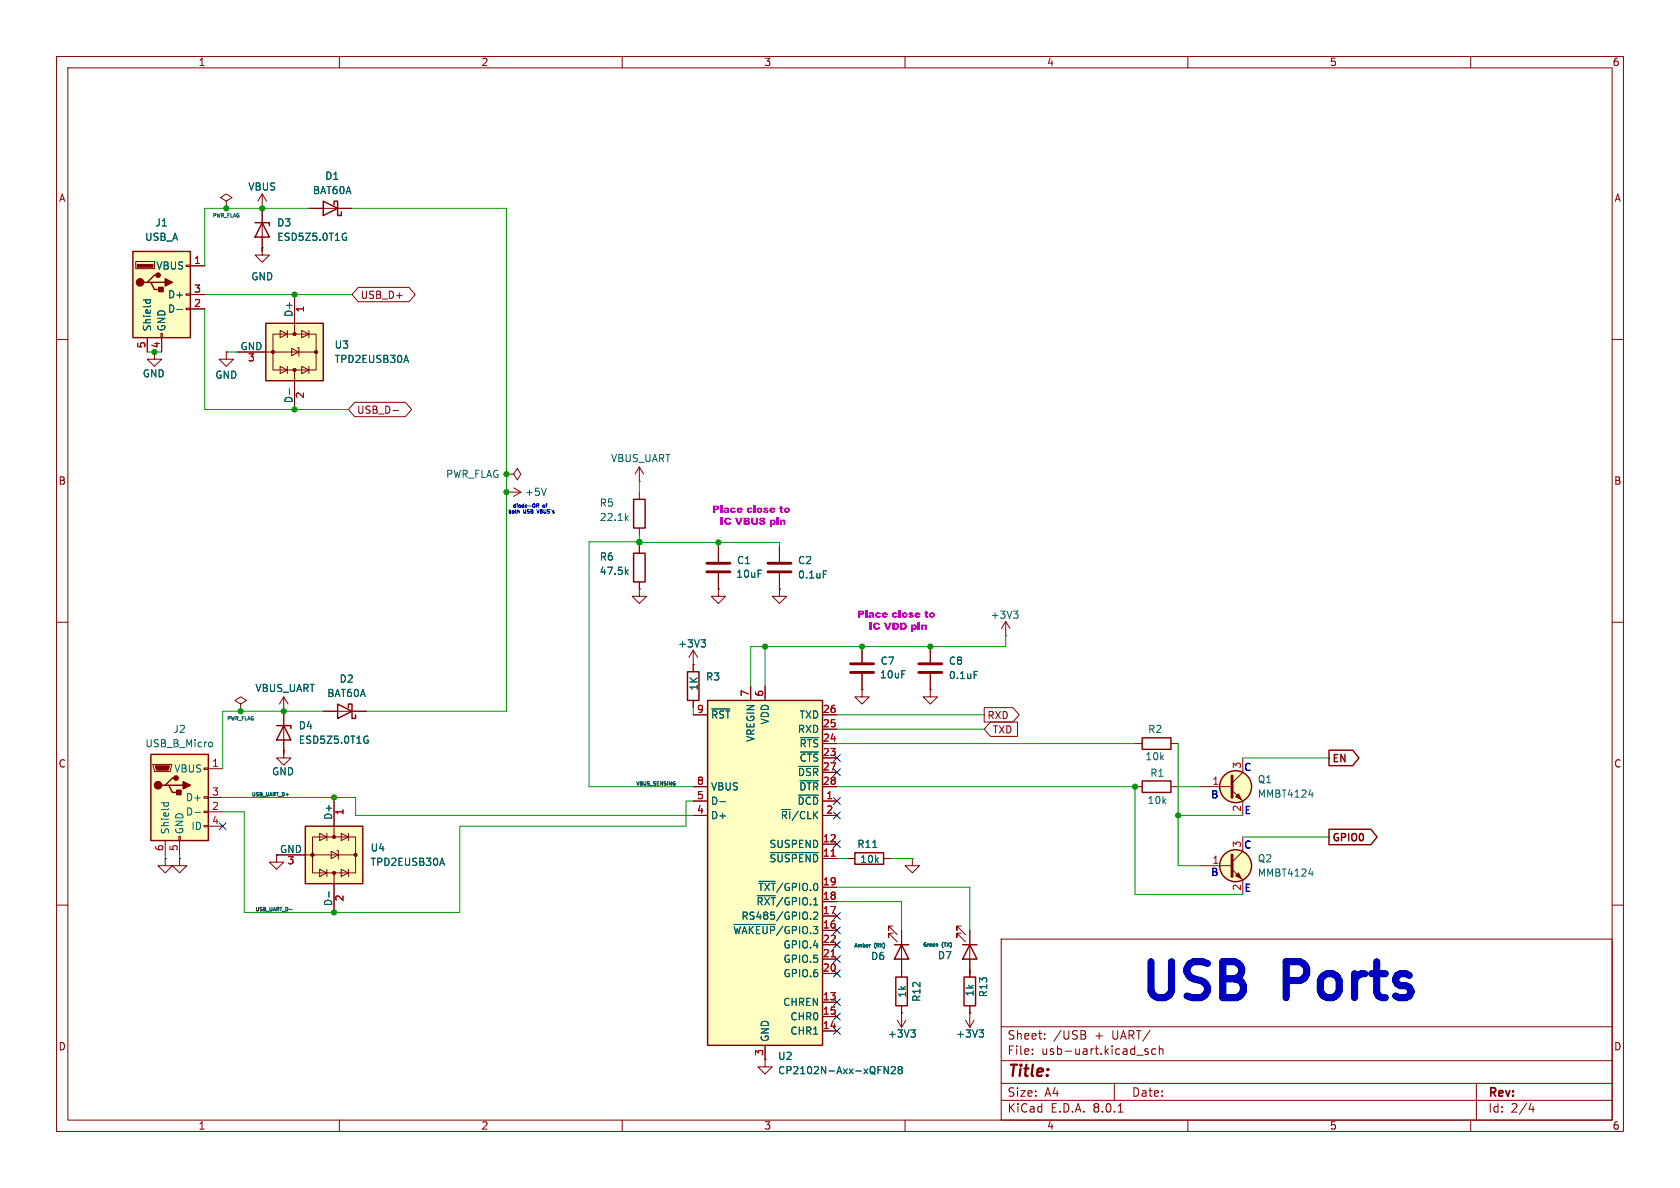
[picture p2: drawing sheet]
<svg xmlns="http://www.w3.org/2000/svg" width="297mm" height="210mm" viewBox="0 0 297 210" stroke-linecap="round" stroke-linejoin="round" font-family="sans-serif">
<g fill="none" stroke="#840000" stroke-width=".18">
<path d="M10 10h277v190h-277zM12 12h273v186h-273zM60 10v2M110 10v2M160 10v2M210 10v2M260 10v2M10 60h2M285 60h2M137.8 96.5v2.8M10 110h2M137.8 101.3v2.8"/>
<path d="M285 110h2M10 160h2M285 160h2M157.9 163.7h-.8v.8v-.8l1.5 1.5M157.9 165h-.8v.7v-.7l1.5 1.5M159.4 164.5v7.6M177 166h108v32h-108zM60 198v2M110 198v2M160 198v2M177 194.5h108M177 191.5h108"/>
<path d="M177 187.5h108M177 181.5h108M182.5 186.3v.1M182.5 185.5v.1M184.7 183.6v.1M184.7 182.8v.1M191.6 182.9a.4 .4 0 0 1 .4 .4 .4 .4 0 0 1-.3 .4M191.7 182.3l.2 .2-.2 .3M197 191.5v3M197.7 196.6h.8M203 185.5l-.4-.1-.2 .2 .1 .2 .5 .2v.3h-.6M204.3 185.5l-.4-.1-.3 .3v.4l.1 .2h.6"/>
<path d="M205 185.5l.2-.1 .3 .1 .1 .9M205 184.9v1.5M210 198v2M260 198v2M261 191.5v6.5M270.7 195l-.4 1.1h.9M271 195.6v1"/>
</g>
<path d="M158.1 167h2.6M159.4 167l1.3 2.5h-2.6z" fill="none" stroke="#840000" stroke-width=".25"/>
<path d="M145.6 100.9h.6M153.9 167h-.1M154.8 166.7h.1M156.2 166.7h.1" fill="none" stroke="#006464" stroke-width=".18"/>
<path d="M135.8 99.6h4M135.8 101.1h4" fill="none" stroke="#840000" stroke-width=".51"/>
<path d="M54 146.1h10.1v10.1h-10.1z" fill="#ffffc2"/>
<path d="M112 97.8h2v5.1h-2zM121.5 118.7h2.1v5.1h-2.1zM54 146.1h10.1v10.1h-10.1z" fill="none" stroke="#840000" stroke-width=".25"/>
<g fill="#840000" stroke="#840000" stroke-width=".18">
<circle cx="59.1" cy="148" r=".28"/>
<circle cx="55.2" cy="151.1" r=".28"/>
<circle cx="62.9" cy="151.1" r=".28"/>
<circle cx="59.1" cy="154.3" r=".28"/>
</g>
<g fill="none" stroke="#840000" stroke-width=".18">
<path d="M89.5 87h.1M89.5 87h2.6M90.8 86.2l1.3 .8M92.1 87l-1.3 .8M113 96.5v1.3M127 96.5v2.8M113 104.1v1.3h1.3l-1.3 1.3-1.2-1.3h1.2M113 104.1h.1M113 102.9v1.2M122.6 117.5h.1M122.6 114.9v3.8M122.6 114.9l-.8 1.3"/>
<path d="M122.6 114.9l.7 1.3M127 104.1v1.3h1.3l-1.3 1.3-1.3-1.3h1.3M127 104.1h.1M127 101.3v2.8M137.8 104.1v1.3h1.3l-1.3 1.3-1.3-1.3h1.3M137.8 104.1h.1M122.6 123.8v1.3M48.9 151.1h14M55.2 148h7.7v6.3h-7.7zM56.5 147.3l1.3 .7-1.3 .6zM56.5 153.7l1.3 .6-1.3 .6zM57.8 147.3v1.3"/>
<path d="M57.8 153.7v1.2M58.5 150.5l1.3 .6-1.3 .7zM59.1 141v7M59.1 154.3v7M59.6 150.4h.2v1.5M60.3 147.3l1.3 .7-1.3 .6zM60.3 153.7l1.3 .6-1.3 .6zM61.6 147.3v1.3M61.6 153.7v1.2"/>
</g>
<path d="M96.6 86.3l-.5 1.3M110.7 101.1l.3 .4M111 100.7l-.4 .5M123.9 113.1h.8l-.4 .5M124.5 113.6l.2 .2v.3l-.2 .3M58.2 157.6v1M78.2 151.7l.4 1.3" fill="none" stroke="#006464" stroke-width=".18"/>
<path d="M125 99.6h4M125 101.1h4" fill="none" stroke="#840000" stroke-width=".51"/>
<path d="M47 57.2h10.1v10.1h-10.1z" fill="#ffffc2"/>
<g fill="none" stroke="#840000" stroke-width=".25">
<path d="M45.1 39.4h2.5v.5M46.4 39.4l1.2 2.5h-2.5zM47 57.2h10.1v10.1h-10.1zM112 88.3h2v5h-2zM158.4 172.7h2v5.1h-2zM170.2 167h2.5M170.4 172.7h2.1v5.1h-2.1zM171.4 167l1.3 2.5h-2.5z"/>
<circle cx="218.4" cy="153" r="2.82"/>
</g>
<g fill="#840000" stroke="#840000" stroke-width=".18">
<path d="M218.4 154.8l.5-.5 .6 1z"/>
<circle cx="52.1" cy="59.1" r=".28"/>
<circle cx="48.3" cy="62.2" r=".28"/>
<circle cx="55.9" cy="62.2" r=".28"/>
<circle cx="52.1" cy="65.4" r=".28"/>
</g>
<g fill="none" stroke="#840000" stroke-width=".18">
<path d="M46.4 36.8v7.7M46.4 43.8v1.3h1.2l-1.2 1.3-1.3-1.3h1.3M46.4 43.8h.1M48.3 59.1h7.6v6.3h-7.6zM49.5 58.4l1.3 .7-1.3 .6zM50.8 58.4v1.3M52.1 52.1v7M53.3 58.4l1.3 .7-1.3 .6zM54.6 58.4v1.3M41.9 62.2h14M49.5 64.8l1.3 .6-1.3 .6zM50.8 64.8v1.2"/>
<path d="M51.6 61.6l1.2 .6-1.2 .7zM52.1 65.4v7M52.6 61.5h.2v1.5M53.3 64.8l1.3 .6-1.3 .6zM54.6 64.8v1.2M113 85.1h.1M113 82.6v2.5M113 87v1.3M113 93.3v1.3M113 82.6l-.7 1.2M113 82.6l.8 1.2M152.4 114.3v2.8"/>
<path d="M152.4 119.1v2.8M164.5 114.3v2.8M164.5 119.1v2.8M177.8 112.4h.1M177.8 109.9l-.8 1.2M177.8 109.9v2.5M177.8 109.9l.8 1.2M152.4 121.9v1.3h1.3l-1.3 1.3-1.3-1.3h1.3M152.4 121.9h.1M164.5 121.9v1.3h1.2l-1.2 1.3-1.3-1.3h1.3M164.5 121.9h.1M29.2 151.8v1.2h1.3l-1.3 1.3-1.3-1.3h1.3"/>
<path d="M29.2 151.8h.1M212.1 153h5.7M217.8 153.7l1.9 1.9v2.5M219.7 148v2.5l-1.9 1.9M159.4 179.1h.1M159.4 171.5v1.2M159.4 177.8v3.8M169.9 163.7h-.7v.8v-.8l1.5 1.5M169.9 165h-.7v.7v-.7l1.5 1.5M171.4 179.1h.1M171.4 164.5v8.2M171.4 177.8v3.8"/>
<path d="M158.6 180.3l.8 1.3M160.1 180.3l-.7 1.3M170.7 180.3l.7 1.3M172.2 180.3l-.8 1.3"/>
</g>
<g fill="none" stroke="#006464" stroke-width=".18">
<path d="M60.9 41.2l.3 .1M61 41.9h.3v.5l-.4 .1M51.2 68.7v1M71.8 62.8l.4 1.3M110.7 91.5l.3 .5M111 91.2l-.4 .5M172.2 118.7h.6M179.2 108h.8l-.5 .5M179.7 108.5l.3 .2v.3l-.3 .3M231.4 154.5h.8M232 154v.9M166.7 166.6h.1"/>
<path d="M168 166.6h.1M161 182.1h.8l-.4 .4M161.6 182.5l.2 .3v.3l-.2 .2M173.1 182.1h.8l-.4 .4M173.6 182.5l.3 .3v.3l-.3 .2"/>
</g>
<circle cx="218.4" cy="153" r="2.82" fill="#ffffc2" stroke="#ffffc2" stroke-width=".18"/>
<path d="M150.4 118.9h4M150.4 117.3h4M162.4 118.9h4.1M162.4 117.3h4.1M217.8 151.1v3.8" fill="none" stroke="#840000" stroke-width=".51"/>
<path d="M26.7 133.4h10.1v15.2h-10.1z" fill="#ffffc2"/>
<g fill="none" stroke="#840000" stroke-width=".25">
<path d="M26.7 133.4h10.1v15.2h-10.1zM29.2 138.8h.6l.7 1.3h1.2M29.8 138.8h2.6M31.1 137.5h-.6l-1.3 1.3h-.6M201.9 130.4h5.1v2.1h-5.1zM201.9 138h5.1v2.1h-5.1zM151.1 150.7h5.1v2.1h-5.1z"/>
<circle cx="218.4" cy="139.1" r="2.82"/>
</g>
<g fill="#840000" stroke="#840000" stroke-width=".25">
<path d="M32.4 138.2l1.3 .6-1.3 .6z"/>
<path d="M31.2 139.7h.8v.8h-.8z"/>
<circle cx="27.9" cy="138.8" r=".63"/>
<circle cx="31.1" cy="137.5" r=".38"/>
</g>
<g fill="none" stroke="#840000" stroke-width=".18">
<path d="M27.3 62.2v1.3h1.3l-1.3 1.3-1.3-1.3h1.3M40 62.2v1.3h1.3l-1.3 1.3-1.3-1.3h1.3M40 62.2h.1M89.5 83.8h1.3l.6-1 .7 1-.7 1-.6-1M89.5 83.8h.1M27.1 135.1h3.3v.3l-.3 1h-2.8zM36.1 135.8h.7v.2h-.7zM36.8 135.9h2.6M42.5 124.5l1.1-.7-1.1-.6-1 .6 1 .7v1.2M42.5 125.7h.1M50.2 132.7v1.3h1.2l-1.2 1.3-1.3-1.3h1.3M50.2 132.7h.1"/>
<path d="M200.7 139.1h1.2M200.7 131.4h1.2M207 139.1h1.3M207 131.4h1.3M212.1 139.1h5.7M217.8 139.7l1.9 1.9v2.5M219.7 134v2.5l-1.9 1.9M29.2 148.6v2.5M31.6 147.8h.3v.8h-.3zM31.7 151.8v1.2h1.3l-1.3 1.3-1.2-1.3h1.2M31.7 151.8h.1M31.7 148.6v2.5"/>
<path d="M36.1 145.9h.7v.3h-.7zM36.1 143.4h.7v.2h-.7zM36.1 140.8h.7v.3h-.7zM36.8 143.5h2.6M36.8 141h2.6M36.8 146.1h2.6M149.9 151.8h1.2M156.2 151.8h1.3M161.3 151.8v1.2h1.3l-1.3 1.3-1.3-1.3h1.3M161.3 151.8h.1M135.3 187.3v1.3h1.2l-1.2 1.3-1.3-1.3h1.3M135.3 187.3h.1"/>
</g>
<g fill="#840000" stroke="#840000" stroke-width=".18">
<path d="M27.4 135.4h2.6l-.3 .7h-2z"/>
<path d="M218.4 140.8l.5-.5 .6 1.1z"/>
</g>
<path d="M37.1 131.2h.3l.2 .2-.1 .5-.4 .1M28.5 141.9h1.3M29 141.9l-.1 .4M29.7 141.9l.1 .4M34.4 143.6h1M154.3 149.8h.7M231.4 140.5h.8M232 140.1v.8" fill="none" stroke="#006464" stroke-width=".18"/>
<circle cx="218.4" cy="139.1" r="2.82" fill="#ffffc2" stroke="#ffffc2" stroke-width=".18"/>
<path d="M217.8 137.2v3.8" fill="none" stroke="#840000" stroke-width=".51"/>
<path d="M125.1 123.8h20.3v61h-20.3z" fill="#ffffc2"/>
<path d="M125.1 123.8h20.3v61h-20.3z" fill="none" stroke="#840000" stroke-width=".25"/>
<g fill="none" stroke="#840000" stroke-width=".18">
<path d="M122.6 126.4h2.5M122.6 139.1h2.5M132.7 121.3v2.5M135.3 121.3v2.5M145.4 134h2.6M145.4 131.4h2.6M145.4 128.9h2.6M145.4 126.4h2.6M145.4 136.5h2.6M145.4 139.1h2.6M122.6 141.6h2.5M122.6 144.1h2.5"/>
<path d="M145.4 141.6h2.6M145.4 151.8h2.6M145.4 149.2h2.6M145.4 159.4h2.6M145.4 156.8h2.6M145.4 144.1h2.6M145.4 177.2h2.6M145.4 179.7h2.6M145.4 164.5h2.6M145.4 161.9h2.6M145.4 172.1h2.6M145.4 169.5h2.6"/>
<path d="M145.4 167h2.6M135.3 184.8v2.5M145.4 182.2h2.6"/>
</g>
<g fill="none" stroke="#006464" stroke-width=".18">
<path d="M125.8 125.3h3.2M141.2 135.5h3.5M141.4 138h3.3M141.5 132.9h3.2M141.5 130.4h3.2M127.3 141.7h.9M133.9 158.3h3.2M134.2 155.8h2.9M136.2 150.7h8.5M141.1 140.6h3.6M129.8 163.4h7.3M143.3 162.4v.1"/>
<path d="M143.8 161.4l.5-.2 .3 .4-.8 .9h.8M156.3 188.5l.7 1.3v-1.3M157.6 188.7l.5-.2 .2 .4-.8 .9h.8M159 189.1l-.2-.3 .2-.3h.3l.2 .3-.2 .3M159 189.1l-.2 .2v.4l.2 .1 .4-.1 .1-.1v-.4l-.2-.1M159 189.1h.3"/>
</g>
<path d="M146.9 151.3h.8M146.9 169.1h.8" fill="none" stroke="#a90000" stroke-width=".18"/>
<path d="M23.5 44.5h10.2v15.2h-10.2z" fill="#ffffc2"/>
<path d="M57.1 35.6l2.6 1.2-2.6 1.3zM59.1 36.2v-.6h.6v2.5h.6v-.6M23.5 44.5h10.2v15.2h-10.2zM26 49.9h.7l.6 1.3h1.3M26.7 49.9h2.5M27.9 48.6h-.6l-1.3 1.3h-.6M48.9 128.3h2.5v.5M50.2 128.3l1.2 2.5h-2.5zM59.7 124.5l2.5 1.2-2.5 1.3zM61.6 125.1v-.6h.6v2.5h.7v-.6M234.9 132.6h4.2l1.2 1.4-1.2 1.4h-4.2zM234.9 146.6h7.4l1.2 1.4-1.2 1.3h-7.4z" fill="none" stroke="#840000" stroke-width=".25"/>
<g fill="#840000" stroke="#840000" stroke-width=".25">
<path d="M29.2 49.3l1.3 .6-1.3 .6z"/>
<path d="M28.1 50.8h.7v.8h-.7z"/>
<circle cx="24.8" cy="49.9" r=".63"/>
<circle cx="27.9" cy="48.6" r=".38"/>
</g>
<path d="M24.3 46.7h2.8v.5h-2.8z" fill="#840000" stroke="#840000" stroke-width=".18"/>
<g fill="none" stroke="#840000" stroke-width=".18">
<path d="M40 35.6l1-.7-1-.6-1 .6 1 .7v1.2M40 36.8h.1M46.4 36.8h.1M46.4 34.3l-.8 1.3M46.4 34.3v2.5M46.4 34.3l.7 1.3M54.6 36.8h7.6M24 46.2h3.3v1.3h-3.3zM26 59.7v2.5M28.4 58.9h.3v.8h-.3zM28.6 59.7v2.5M32.9 54.5h.8v.2h-.8z"/>
<path d="M32.9 51.9h.8v.3h-.8zM32.9 46.9h.8v.2h-.8zM33.7 47h2.5M33.7 54.6h2.5M33.7 52.1h2.5M63.3 50.8h9l1.1 1.3-1.1 1.2h-9l-1.1-1.2zM62.7 71.1h9l1.1 1.3-1.1 1.3h-9l-1.1-1.3zM69.5 72.6h.9M50.2 125.7h.1M50.2 123.2l-.8 1.3M50.2 123.2v10.2M50.2 123.2l.7 1.3"/>
<path d="M57.1 125.7h7.7M174 125.1h5.1l1.1 1.3-1.1 1.2h-5.1zM175.1 127.6h4.8v2.6h-4.8l-1.1-1.3zM48.9 151.1v1.3h1.3l-1.3 1.3-1.3-1.3h1.3"/>
</g>
<path d="M25.3 53h1.3M25.8 53v.4M26.6 53v.4M31.3 54.7h.9M64.7 130.1l.3 .1M64.9 130.8h.2v.5l-.4 .1" fill="none" stroke="#006464" stroke-width=".18"/>
<path d="M51.2 160.8h.5" fill="none" stroke="#0f0f0f" stroke-width=".18"/>
<g fill="#c200c2">
<path d="M151.7 107.9h.7a.41 .41 0 0 1 .4 .4 .41 .41 0 0 1-.5 .4h-.2v.5h-.4v-1h.4v.2a.16 .16 0 0 0 .2 0 .16 .16 0 0 0 0-.2h-.6z"/>
<path d="M153 107.9h.3v1.3h-.3z"/>
<path d="M153.6 108.3h.1a.57 .57 0 0 1 .8 .3l.1 .6h-.4v-.1a.4 .4 0 0 1-.7-.2l.5 .1 .2-.1h-.7l.1-.2 .6-.1-.1-.1-.2 .1h-.4z"/>
<path d="M154.8 108.4a.61 .61 0 0 1 1 .2h-.4a.19 .19 0 0 0-.3 0 .19 .19 0 0 0 0 .3 .19 .19 0 0 0 .3-.1l.4 .1a.55 .55 0 0 1-.8 .3 .55 .55 0 0 1-.2-.8z"/>
<path d="M156 108.4a.56 .56 0 0 1 .6-.2 .56 .56 0 0 1 .4 .6h-.7l.1 .2 .6-.1a.56 .56 0 0 1-.7 .3 .56 .56 0 0 1-.4-.6h.7l-.2-.1-.5 .1z"/>
<path d="M158.9 107.9h.3v1.3h-.3z"/>
<path d="M161.8 108.4a.56 .56 0 0 1 .6-.2 .56 .56 0 0 1 .3 .6h-.7l.2 .2 .5-.1a.56 .56 0 0 1-.6 .3 .56 .56 0 0 1-.4-.6h.7l-.2-.1-.5 .1z"/>
<path d="M163.5 108.1l.4-.2v.3h.2v.3h-.2v.4h.2v.3l-.5-.1-.1-.6h-.1z"/>
<path d="M164.4 108.4a.54 .54 0 0 1 .8 .1 .54 .54 0 0 1-.3 .8 .54 .54 0 0 1-.7-.6h.4a.18 .18 0 0 0 .3 .2 .17 .17 0 0 0 0-.3 .17 .17 0 0 0-.3 .1h-.4z"/>
<path d="M153.7 110h.4v1.3h-.4z"/>
<path d="M154.5 110.2a.67 .67 0 0 1 1.1 .2l-.4 .1a.29 .29 0 0 0-.4-.1 .29 .29 0 0 0 0 .5l.2 .1 .2-.2 .4 .1a.67 .67 0 0 1-1 .4 .67 .67 0 0 1-.1-1.1z"/>
<path d="M156.2 110h.5l.2 .9 .3-.9h.4l-.4 1.3h-.5z"/>
<path d="M157.8 110h.5a.65 .65 0 0 1 .6 .7 .65 .65 0 0 1-.6 .6h-.5v-.9h.4v.6a.33 .33 0 0 0 .3-.3 .33 .33 0 0 0-.3-.3h-.4z"/>
<path d="M159.1 110h.6a.65 .65 0 0 1 .6 .7 .65 .65 0 0 1-.6 .6h-.6v-.9h.4v.6a.33 .33 0 0 0 .4-.3 .33 .33 0 0 0-.4-.3h-.4z"/>
<path d="M161.1 110.4h.3v.1a.45 .45 0 0 1 .7 .4 .45 .45 0 0 1-.6 .4v.4h-.4v-.8h.4a.18 .18 0 0 0 .2 .2 .18 .18 0 0 0 0-.3 .16 .16 0 0 0-.2-.2 .16 .16 0 0 0 0 .3h-.4z"/>
<path d="M162.3 110.4h.4v.9h-.4z"/>
<path d="M162.9 110.4h.3v.1l.3-.1 .3 .1 .1 .8h-.4v-.6a.14 .14 0 0 0-.2 0 .14 .14 0 0 0-.1 .2v.4h-.3z"/>
<path d="M126 89.4h.7a.41 .41 0 0 1 .4 .4 .41 .41 0 0 1-.4 .4h-.2v.5h-.5v-1.1h.5v.3a.16 .16 0 0 0 .2 0 .16 .16 0 0 0-.1-.2l-.6-.1z"/>
<path d="M127.3 89.4h.4v1.3h-.4z"/>
<path d="M128 89.8a.57 .57 0 0 1 .9 .2v.7h-.3l-.1-.1a.4 .4 0 0 1-.6-.2l.4 .1 .2-.2-.6 .1 .1-.2 .5-.2-.1-.1-.2 .2-.3-.1z"/>
<path d="M129.2 89.8a.61 .61 0 0 1 .9 .2l-.3 .1a.19 .19 0 0 0-.3-.1 .19 .19 0 0 0 0 .3 .19 .19 0 0 0 .3 0h.3a.55 .55 0 0 1-.7 .3 .55 .55 0 0 1-.2-.8z"/>
<path d="M130.4 89.8a.56 .56 0 0 1 .6-.1 .56 .56 0 0 1 .3 .6h-.7l.2 .1h.5a.56 .56 0 0 1-.7 .3 .56 .56 0 0 1-.4-.6h.7l-.1-.2-.6 .2z"/>
<path d="M133.2 89.4h.4v1.3h-.4z"/>
<path d="M136.1 89.8a.56 .56 0 0 1 .7-.1 .56 .56 0 0 1 .3 .6h-.7l.1 .1h.6a.56 .56 0 0 1-.7 .3 .56 .56 0 0 1-.4-.6h.7l-.2-.2-.5 .2z"/>
<path d="M137.9 89.5l.4-.1v.3h.2v.3h-.2v.3l.1 .1 .1 .2h-.6v-.6h-.1z"/>
<path d="M127.4 91.5h.4v1.3h-.4z"/>
<path d="M128.2 91.7a.67 .67 0 0 1 1.1 .2l-.4 .1a.29 .29 0 0 0-.4-.1 .29 .29 0 0 0 0 .4l.2 .2 .2-.2 .4 .1a.67 .67 0 0 1-1 .3 .67 .67 0 0 1-.1-1z"/>
<path d="M129.9 91.5h.4l.3 .9 .3-.9h.4l-.5 1.3h-.4z"/>
<path d="M131.4 91.5h.8a.31 .31 0 0 1 .3 .2 .31 .31 0 0 1-.1 .4 .38 .38 0 0 1 .2 .5 .38 .38 0 0 1-.5 .2h-.7v-.6h.4v.3l.4-.1-.1-.2h-.7v-.4h.4v.2l.4-.1-.8-.1z"/>
<path d="M132.8 91.5h.4v.8l.2 .2 .2-.2v-.8h.4v.8a.63 .63 0 0 1-.6 .5 .63 .63 0 0 1-.6-.5z"/>
<path d="M134.3 91.6a.61 .61 0 0 1 1 .3h-.4l-.2-.2-.1 .2a.53 .53 0 0 1 .6 .1 .53 .53 0 0 1 0 .6 .65 .65 0 0 1-1-.3h.4l.2 .2 .1-.1v-.1a.52 .52 0 0 1-.6-.7z"/>
<path d="M136.1 91.8h.3v.1a.45 .45 0 0 1 .7 .4 .45 .45 0 0 1-.6 .4v.4h-.4v-.8h.4a.18 .18 0 0 0 .2 .2 .18 .18 0 0 0 .1-.3 .16 .16 0 0 0-.2-.1 .16 .16 0 0 0-.1 .2h-.4z"/>
<path d="M137.3 91.8h.4v1h-.4z"/>
<path d="M137.9 91.8h.3v.2l.3-.2 .3 .1 .1 .9h-.4v-.6a.14 .14 0 0 0-.2-.1 .14 .14 0 0 0-.1 .2v.5h-.3z"/>
</g>
<path d="M91.6 90.3l.2 .1v.3M94.6 89.2v.4M94.9 89.4h.3v-.3h-.3v.6M94.9 90.1l.2 .6M95 89.4l.2 .3" fill="none" stroke="#0000c2" stroke-width=".18"/>
<g fill="none" stroke="#009600" stroke-width=".18">
<path d="M54.6 36.8h-18.4v10.2M62.2 36.8h27.3v88.9h-24.7M36.2 52.1h26M36.2 54.6v17.8h25.4M46.4 43.8v.7M26 62.2h1.3M40 62.2h1.9M113 95.8h-8.9v43.3h18.5M113 95.9h24.8v.6M113 85.1v1.9M113 94.6v1.9M127 95.9v.6"/>
<path d="M135.3 114.3v7M177.8 112.4v1.9h-45.1v7M50.2 132.7v.7M57.1 125.7h-17.7v10.2M122.6 125.1v1.3M148 139.1h52.7v19h19M148 131.4h52.7M148 128.9h26M148 126.4h26M208.3 139.1h3.8M208.3 131.4v21.6h3.8M219.7 134h15.2"/>
<path d="M29.2 151.1v.7M31.7 151.1v.7M39.4 141h23.5v3.1h59.7M122.6 141.6h-1.3v4.5h-40v15.2h-38.1v-17.8h-3.8M148 151.8h1.9M148 159.4h11.4v5.1M148 156.8h23.4v7.7M157.5 151.8h3.8M208.3 144.1h11.4M219.7 148h15.2M159.4 171.5v.6M171.4 171.5v.6"/>
</g>
<g fill="none" stroke="#000084" stroke-width=".18">
<path d="M147.3 133.4l1.3 1.2M147.3 135.9l1.3 1.2M148.6 133.4l-1.3 1.2M148.6 135.9l-1.3 1.2M38.8 145.4l1.2 1.3M40 145.4l-1.2 1.3M147.3 148.6l1.3 1.2M147.3 143.5l1.3 1.3M147.3 141l1.3 1.2M148.6 148.6l-1.3 1.2M148.6 143.5l-1.3 1.3M148.6 141l-1.3 1.2"/>
<path d="M147.3 163.9l1.3 1.2M147.3 166.4l1.3 1.2M147.3 161.3l1.3 1.2M147.3 179.1l1.3 1.2M147.3 176.6l1.3 1.2M147.3 171.5l1.3 1.2M147.3 168.9l1.3 1.3M148.6 163.9l-1.3 1.2M148.6 166.4l-1.3 1.2M148.6 161.3l-1.3 1.2M148.6 179.1l-1.3 1.2M148.6 176.6l-1.3 1.2"/>
<path d="M148.6 171.5l-1.3 1.2M148.6 168.9l-1.3 1.3M147.3 181.6l1.3 1.3M148.6 181.6l-1.3 1.3"/>
</g>
<g fill="none" stroke="#840000" stroke-width=".18">
<path d="M46.4 36.8h.1M46.4 36.8v2.6M54.6 36.8h2.5M59.7 36.8h2.5M26 59.7v2.5M28.6 59.7v2.5M33.7 47h2.5M33.7 54.6h2.5M33.7 52.1h2.5M46.4 43.8h.1M46.4 41.9v2.6M52.1 52.1v5.1"/>
<path d="M40 62.2h.1M41.9 62.2h5.1M52.1 67.3v5.1M113 96.5v1.3M127 96.5v2.8M137.8 96.5v2.8M113 104.1h.1M113 102.9v1.2M122.6 117.5h.1M122.6 117.5v1.2M127 104.1h.1M127 101.3v2.8"/>
<path d="M137.8 104.1h.1M137.8 101.3v2.8M152.4 114.3v2.8M152.4 119.1v2.8M164.5 114.3v2.8M164.5 119.1v2.8M50.2 132.7h.1M50.2 125.7h.1M50.2 125.7v2.6M50.2 130.8v2.6M57.1 125.7h2.6M62.2 125.7h2.6"/>
<path d="M122.6 126.4h2.5M122.6 139.1h2.5M122.6 123.8v1.3M132.7 121.3v2.5M135.3 121.3v2.5M145.4 134h2.6M145.4 131.4h2.6M145.4 128.9h2.6M145.4 126.4h2.6M145.4 136.5h2.6M145.4 139.1h2.6M152.4 121.9h.1"/>
<path d="M164.5 121.9h.1M29.2 151.8h.1M31.7 151.8h.1M48.9 151.1h5.1M59.1 141v5.1M59.1 156.2v5.1M122.6 141.6h2.5M122.6 144.1h2.5M145.4 151.8h2.6M145.4 141.6h2.6M145.4 149.2h2.6M145.4 159.4h2.6"/>
<path d="M145.4 156.8h2.6M145.4 144.1h2.6M149.9 151.8h1.2M156.2 151.8h1.3M145.4 177.2h2.6M145.4 179.7h2.6M145.4 164.5h2.6M145.4 161.9h2.6M145.4 172.1h2.6M145.4 169.5h2.6M145.4 167h2.6M159.4 179.1h.1"/>
<path d="M159.4 164.5v2.5M159.4 169.5v3.2M159.4 177.8v1.3M171.4 179.1h.1M171.4 164.5v2.5M171.4 169.5v3.2M171.4 177.8v1.3M135.3 187.3h.1M135.3 184.8v2.5M145.4 182.2h2.6"/>
</g>
<g fill="none" stroke="#006464" stroke-width=".18">
<path d="M25.3 53h1.3M25.8 53v.4M26.6 53v.4M31.3 54.7h.9M60.9 41.2l.3 .1M61 41.9h.3v.5l-.4 .1M51.2 68.7v1M71.8 62.8l.4 1.3M110.7 101.1l.3 .4M111 100.7l-.4 .5M123.9 113.1h.8l-.4 .5M124.5 113.6l.2 .2v.3l-.2 .3"/>
<path d="M145.6 100.9h.6M172.2 118.7h.6M64.7 130.1l.3 .1M64.9 130.8h.2v.5l-.4 .1M125.8 125.3h3.2M141.2 135.5h3.5M141.4 138h3.3M141.5 132.9h3.2M141.5 130.4h3.2M58.2 157.6v1M78.2 151.7l.4 1.3M127.3 141.7h.9"/>
<path d="M133.9 158.3h3.2M134.2 155.8h2.9M136.2 150.7h8.5M141.1 140.6h3.6M154.3 149.8h.7M129.8 163.4h7.3M143.3 162.4v.1M143.8 161.4l.5-.2 .3 .4-.8 .9h.8M153.9 167h-.1M154.8 166.7h.1M156.2 166.7h.1M166.7 166.6h.1"/>
<path d="M168 166.6h.1M156.3 188.5l.7 1.3v-1.3M157.6 188.7l.5-.2 .2 .4-.8 .9h.8M159 189.1l-.2-.3 .2-.3h.3l.2 .3-.2 .3M159 189.1l-.2 .2v.4l.2 .1 .4-.1 .1-.1v-.4l-.2-.1M159 189.1h.3M161 182.1h.8l-.4 .4M161.6 182.5l.2 .3v.3l-.2 .2M173.1 182.1h.8l-.4 .4M173.6 182.5l.3 .3v.3l-.3 .2"/>
</g>
<path d="M146.9 151.3h.8M146.9 169.1h.8" fill="none" stroke="#a90000" stroke-width=".18"/>
<g fill="#009600" stroke="#009600" stroke-width=".18">
<circle cx="152.4" cy="114.3" r=".46"/>
<circle cx="135.3" cy="114.3" r=".46"/>
<circle cx="164.5" cy="114.3" r=".46"/>
<circle cx="52.1" cy="72.4" r=".46"/>
<circle cx="52.1" cy="52.1" r=".46"/>
<circle cx="46.4" cy="36.8" r=".46"/>
<circle cx="40" cy="36.8" r=".46"/>
<circle cx="27.3" cy="62.2" r=".46"/>
<circle cx="59.1" cy="161.3" r=".46"/>
<circle cx="59.1" cy="141" r=".46"/>
<circle cx="42.5" cy="125.7" r=".46"/>
<circle cx="50.2" cy="125.7" r=".46"/>
<circle cx="208.3" cy="144.1" r=".46"/>
<circle cx="200.7" cy="139.1" r=".46"/>
<circle cx="89.5" cy="83.8" r=".46"/>
<circle cx="113" cy="95.9" r=".46"/>
<circle cx="113" cy="95.8" r=".46"/>
<circle cx="127" cy="95.9" r=".46"/>
<circle cx="89.5" cy="87" r=".46"/>
</g>
<g font-size="8.8" fill="#0000c2">
<text x="200.7" y="178.6">USB</text>
<text x="227.1" y="178.6">Ports</text>
</g>
<text font-size="2.8" fill="#840000" x="178" y="190.9">Title:</text>
<g font-size="2.1" fill="#840000">
<text x="178" y="184">Sheet:</text>
<text x="186.2" y="184">/USB</text>
<text x="193.6" y="184">+</text>
<text x="196.8" y="184">UART/</text>
<text x="178" y="186.7">File:</text>
<text x="184.1" y="186.7">usb-uart.kicad_sch</text>
<text x="178" y="196.9">KiCad</text>
<text x="178" y="194.1">Size:</text>
<text x="184.7" y="194.1">A4</text>
<text x="185.7" y="196.9">E.D.A.</text>
<text x="193.3" y="196.9">8.0.1</text>
<text x="200" y="194.1">Date:</text>
<text x="263" y="194.3">Rev:</text>
<text x="263" y="196.9">Id:</text>
<text x="267.1" y="196.9">2/4</text>
</g>
<g font-size="1.8" fill="#840000">
<text x="35" y="11.9">1</text>
<text x="85" y="11.9">2</text>
<text x="135" y="11.9">3</text>
<text x="185" y="11.9">4</text>
<text x="235" y="11.9">5</text>
<text x="285" y="11.9">6</text>
<text x="10.3" y="35.9">A</text>
<text x="285.3" y="35.9">A</text>
<text x="63.7" y="53">USB_D+</text>
<text x="28.3" y="61.7" transform="rotate(-90 28.3 61.7)">4</text>
<text x="63" y="73.3">USB_D-</text>
<text x="10.3" y="85.9">B</text>
<text x="285.3" y="85.9">B</text>
<text x="174.5" y="127.3">RXD</text>
<text x="175.4" y="129.9">TXD</text>
<text x="10.3" y="135.9">C</text>
<text x="235.4" y="135.1">EN</text>
<text x="285.3" y="135.9">C</text>
<text x="235.4" y="149.1">GPIO0</text>
<text x="49.4" y="150.9">GND</text>
<text x="10.3" y="185.9">D</text>
<text x="285.3" y="185.9">D</text>
<text x="35" y="199.9">1</text>
<text x="85" y="199.9">2</text>
<text x="135" y="199.9">3</text>
<text x="185" y="199.9">4</text>
<text x="235" y="199.9">5</text>
<text x="285" y="199.9">6</text>
</g>
<g font-size="1.8" fill="#006464">
<text x="43.8" y="33.9">VBUS</text>
<text x="55.2" y="34.5">BAT60A</text>
<text x="57.4" y="32">D1</text>
<text x="27.4" y="40.2">J1</text>
<text x="48.9" y="40.2">D3</text>
<text x="25.5" y="42.8">USB_A</text>
<text x="27.5" y="47.9">VBUS</text>
<text x="48.9" y="42.8">ESD5Z5.0T1G</text>
<text x="29.6" y="52.9">D+</text>
<text x="44.3" y="49.8">GND</text>
<text x="26.9" y="58.7" transform="rotate(-90 26.9 58.7)">Shield</text>
<text x="29.4" y="58.7" transform="rotate(-90 29.4 58.7)">GND</text>
<text x="29.6" y="55.5">D-</text>
<text x="51.8" y="56.1" transform="rotate(-90 51.8 56.1)">D+</text>
<text x="42.4" y="62">GND</text>
<text x="59.1" y="64.4">TPD2EUSB30A</text>
<text x="59.1" y="61.8">U3</text>
<text x="25.1" y="66.9">GND</text>
<text x="38" y="67.2">GND</text>
<text x="51.8" y="71.4" transform="rotate(-90 51.8 71.4)">D-</text>
<text x="107.9" y="81.9">VBUS_UART</text>
<text x="78.7" y="84.7">PWR_FLAG</text>
<text x="92.7" y="87.9">+5V</text>
<text x="105.9" y="89.8">R5</text>
<text x="105.9" y="92.3">22.1k</text>
<text x="105.9" y="99.3">R6</text>
<text x="105.9" y="101.8">47.5k</text>
<text x="130.2" y="99.9">C1</text>
<text x="141" y="99.9">C2</text>
<text x="130.1" y="102.3">10uF</text>
<text x="141" y="102.5">0.1uF</text>
<text x="175" y="109.6">+3V3</text>
<text x="119.8" y="114.7">+3V3</text>
<text x="155.6" y="117.7">C7</text>
<text x="167.6" y="117.7">C8</text>
<text x="45.1" y="122.5">VBUS_UART</text>
<text x="57.8" y="123.4">BAT60A</text>
<text x="59.9" y="120.9">D2</text>
<text x="123.5" y="122.2" transform="rotate(-90 123.5 122.2)">1K</text>
<text x="124.7" y="120.5">R3</text>
<text x="155.5" y="120.1">10uF</text>
<text x="167.6" y="120.2">0.1uF</text>
<text x="30.6" y="129.8">J2</text>
<text x="52.7" y="129.1">D4</text>
<text x="52.7" y="131.7">ESD5Z5.0T1G</text>
<text x="125.6" y="127.2">~{RST}</text>
<text x="133.6" y="131.2" transform="rotate(-90 133.6 131.2)">VREGIN</text>
<text x="136.1" y="128.2" transform="rotate(-90 136.1 128.2)">VDD</text>
<text x="141" y="129.8">RXD</text>
<text x="141.3" y="127.2">TXD</text>
<text x="202.9" y="129.8">R2</text>
<text x="25.6" y="132.3">USB_B_Micro</text>
<text x="30.7" y="136.8">VBUS</text>
<text x="48" y="137.3">GND</text>
<text x="141" y="137.4">~{DSR}</text>
<text x="141.3" y="134.8">~{CTS}</text>
<text x="141.3" y="132.3">~{RTS}</text>
<text x="202.4" y="134.6">10k</text>
<text x="203.3" y="137.5">R1</text>
<text x="32.8" y="141.8">D+</text>
<text x="125.6" y="142.5">D-</text>
<text x="125.6" y="139.9">VBUS</text>
<text x="140.9" y="142.5">~{DCD}</text>
<text x="141.2" y="139.9">~{DTR}</text>
<text x="202.8" y="142.3">10k</text>
<text x="222.3" y="138.7">Q1</text>
<text x="222.3" y="141.2">MMBT4124</text>
<text x="30.1" y="147.6" transform="rotate(-90 30.1 147.6)">Shield</text>
<text x="32.6" y="147.6" transform="rotate(-90 32.6 147.6)">GND</text>
<text x="32.8" y="144.4">D-</text>
<text x="33.7" y="146.9">ID</text>
<text x="58.8" y="145" transform="rotate(-90 58.8 145)">D+</text>
<text x="125.6" y="145">D+</text>
<text x="137.9" y="145">~{RI}/CLK</text>
<text x="65.4" y="153.3">TPD2EUSB30A</text>
<text x="65.4" y="150.7">U4</text>
<text x="135.9" y="152.6">~{SUSPEND}</text>
<text x="135.9" y="150.1">SUSPEND</text>
<text x="151.5" y="150.1">R11</text>
<text x="152" y="152.8">10k</text>
<text x="222.3" y="152.6">Q2</text>
<text x="222.3" y="155.2">MMBT4124</text>
<text x="58.8" y="160.3" transform="rotate(-90 58.8 160.3)">D-</text>
<text x="133.6" y="160.2">~{RXT}/GPIO.1</text>
<text x="133.9" y="157.7">~{TXT}/GPIO.0</text>
<text x="129.5" y="165.3">~{WAKEUP}/GPIO.3</text>
<text x="131" y="162.8">RS485/GPIO.2</text>
<text x="138.4" y="167.9">GPIO.4</text>
<text x="138.4" y="172.9">GPIO.6</text>
<text x="138.4" y="170.4">GPIO.5</text>
<text x="153.9" y="169.9">D6</text>
<text x="165.7" y="169.8">D7</text>
<text x="138.4" y="178">CHREN</text>
<text x="160.4" y="176.5" transform="rotate(-90 160.4 176.5)">1k</text>
<text x="162.9" y="177.2" transform="rotate(-90 162.9 177.2)">R12</text>
<text x="172.3" y="176.3" transform="rotate(-90 172.3 176.3)">1k</text>
<text x="174.7" y="176.4" transform="rotate(-90 174.7 176.4)">R13</text>
<text x="136.1" y="184.3" transform="rotate(-90 136.1 184.3)">GND</text>
<text x="139.6" y="183.1">CHR1</text>
<text x="139.6" y="180.6">CHR0</text>
<text x="156.9" y="183.6">+3V3</text>
<text x="168.9" y="183.6">+3V3</text>
<text x="137.5" y="187.6">U2</text>
<text x="137.5" y="190.1">CP2102N-Axx-xQFN28</text>
</g>
<g font-size="1.8" fill="#a90000">
<text x="34.2" y="46.7">1</text>
<text x="34.2" y="51.8">3</text>
<text x="34.2" y="54.4">2</text>
<text x="54.1" y="55.3" transform="rotate(-90 54.1 55.3)">1</text>
<text x="25.8" y="61.7" transform="rotate(-90 25.8 61.7)">5</text>
<text x="43.7" y="64.2">3</text>
<text x="54.1" y="70.6" transform="rotate(-90 54.1 70.6)">2</text>
<text x="132.5" y="123.3" transform="rotate(-90 132.5 123.3)">7</text>
<text x="135" y="123.3" transform="rotate(-90 135 123.3)">6</text>
<text x="123.1" y="126.1">9</text>
<text x="145.4" y="131.2">24</text>
<text x="145.4" y="128.7">25</text>
<text x="145.4" y="126.1">26</text>
<text x="37.4" y="135.6">1</text>
<text x="145.4" y="133.7">23</text>
<text x="145.4" y="136.3">27</text>
<text x="219.5" y="136" transform="rotate(-90 219.5 136)">3</text>
<text x="37.4" y="143.3">2</text>
<text x="37.4" y="140.7">3</text>
<text x="123.1" y="143.9">4</text>
<text x="123.1" y="141.4">5</text>
<text x="123.1" y="138.8">8</text>
<text x="145.4" y="138.8">28</text>
<text x="146" y="141.4">1</text>
<text x="146" y="143.9">2</text>
<text x="214.2" y="138.8">1</text>
<text x="219.5" y="143.6" transform="rotate(-90 219.5 143.6)">2</text>
<text x="37.4" y="145.8">4</text>
<text x="61" y="144.2" transform="rotate(-90 61 144.2)">1</text>
<text x="145.4" y="149">12</text>
<text x="219.5" y="149.9" transform="rotate(-90 219.5 149.9)">3</text>
<text x="29" y="150.6" transform="rotate(-90 29 150.6)">6</text>
<text x="31.5" y="150.6" transform="rotate(-90 31.5 150.6)">5</text>
<text x="50.7" y="153.1">3</text>
<text x="145.4" y="151.5">11</text>
<text x="214.2" y="152.8">1</text>
<text x="61" y="159.5" transform="rotate(-90 61 159.5)">2</text>
<text x="145.4" y="161.7">17</text>
<text x="145.4" y="159.1">18</text>
<text x="145.4" y="156.6">19</text>
<text x="219.5" y="157.6" transform="rotate(-90 219.5 157.6)">2</text>
<text x="145.4" y="164.2">16</text>
<text x="145.4" y="166.8">22</text>
<text x="145.4" y="171.8">20</text>
<text x="145.4" y="169.3">21</text>
<text x="145.4" y="176.9">13</text>
<text x="145.4" y="179.5">15</text>
<text x="145.4" y="182">14</text>
<text x="135" y="186.8" transform="rotate(-90 135 186.8)">3</text>
</g>
<g font-size="1.8" fill="#c200c2">
<text x="131.9" y="91.4">close</text>
<text x="137.7" y="91.4">to</text>
<text x="157.6" y="109.9">close</text>
</g>
<g font-size="1.8" fill="#0000c2">
<text x="219.7" y="136.7">C</text>
<text x="213.9" y="141.5">B</text>
<text x="219.8" y="144.3">E</text>
<text x="213.9" y="155.2">B</text>
<text x="219.7" y="150.4">C</text>
<text x="219.8" y="158">E</text>
</g>
<g font-size=".9" fill="#006464">
<text x="37.5" y="38.6">PWR_FLAG</text>
<text x="40" y="127.5">PWR_FLAG</text>
<text x="150.9" y="167.7">Amber</text>
<text x="154.6" y="167.7">(RX)</text>
<text x="163.1" y="167.6">Green</text>
<text x="166.6" y="167.6">(TX)</text>
</g>
<g font-size=".9" fill="#0000c2">
<text x="90.5" y="90">diode-OR</text>
<text x="96" y="90">of</text>
<text x="89.7" y="91">both</text>
<text x="92.6" y="91">USB</text>
<text x="95.3" y="91">VBUS's</text>
</g>
<g font-size=".9" fill="#0f0f0f">
<text x="44.4" y="140.8">USB_UART_D+</text>
<text x="112.4" y="138.9">VBUS_SENSING</text>
<text x="45.1" y="161.1">USB_UART_D-</text>
</g>
</svg>
